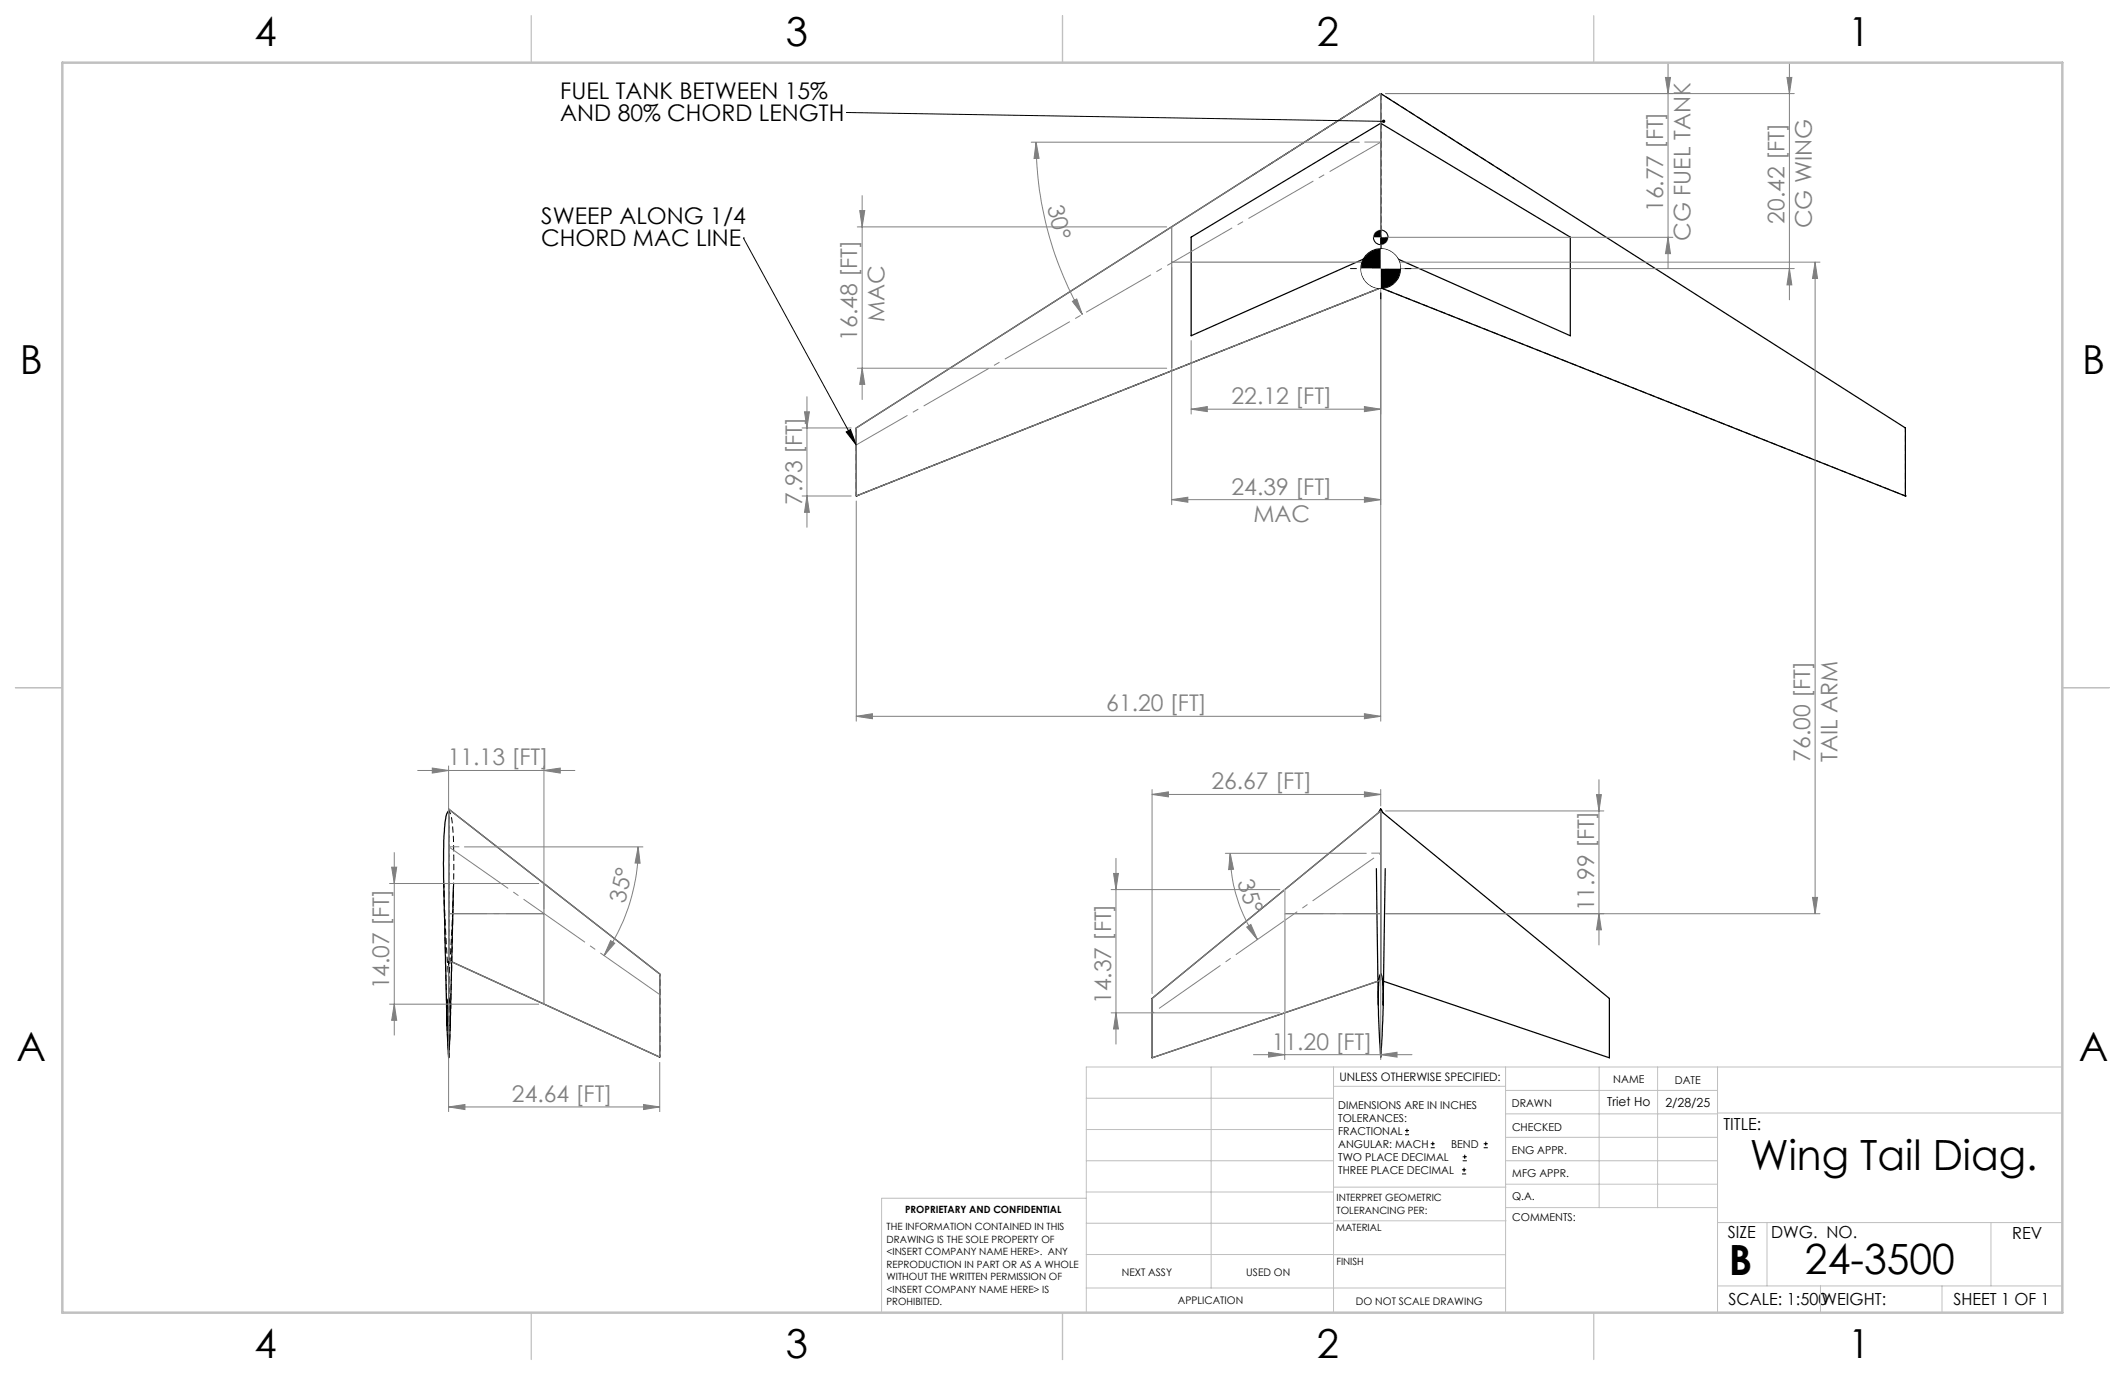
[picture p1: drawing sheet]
<svg xmlns="http://www.w3.org/2000/svg" width="432mm" height="279mm" viewBox="0 0 432 279" stroke-linecap="round" stroke-linejoin="round" font-family="sans-serif">
<path d="M280.6 19l-27.1 17.3M280.6 19l27.1 17.3M134.1 197.9v16.9" fill="none" stroke="#000" stroke-width=".2" stroke-dasharray="1.3 .6" stroke-dashoffset=".7" stroke-linecap="butt"/>
<path d="M280.6 51.1v-26.1M92.2 180v-.5" fill="none" stroke="#000" stroke-width=".2" stroke-dasharray="1.3 .6" stroke-linecap="butt"/>
<path d="M280.6 58.5l106.6 42.3M280.6 58.5l-106.6 42.3M174 100.8v-13.8M387.2 100.8v-13.8M91.2 199.2v15.7" fill="none" stroke="#000" stroke-width=".2" stroke-dasharray="1.3 .6" stroke-dashoffset=".4" stroke-linecap="butt"/>
<path d="M280.6 19v39.5M91.2 165.1v30" fill="none" stroke="#000" stroke-width=".2" stroke-dasharray="1.3 .6" stroke-dashoffset="-.1" stroke-linecap="butt"/>
<path d="M280.6 58.5h.1M174 100.8h.1M387.2 100.8h.1" fill="none" stroke="#000" stroke-width=".2" stroke-dasharray="1.3 .6"/>
<g fill="none" stroke="#000" stroke-width=".25">
<path d="M280.6 19l-106.6 68v13.8l106.6-42.3M280.6 19l106.6 68v13.8l-106.6-42.3M280.6 19v6M280.6 25v26.1M280.6 25l-38.6 23.2v20l38.6-17.1M280.6 25l38.5 23.2v20l-38.5-17.1M280.6 51.1v7.4M91.2 165.1v-.7l42.9 33.5v16.9l-42.3-19.4M279.7 176.5l.4 27.7M280.6 164.4l-.4 .7-46.1 37.8v12l45.9-15.5M280.6 164.4l.4 .7 46 37.8v12l-45.9-15.5M280.6 164.4v33.5"/>
<path d="M281.5 176.5l-.4 27.7M92.1 180l-.6 28.4M280.5 197.9l.3 .6 .3 2.9-.1 6-.4 7.4-.5-10.1v-4.8l.2-1.3zM91.2 202.9v-38.1a5.3 5.3 0 0 0-.9 3.2l-.2 7.5 .7 32.9M91.2 202.9v.1a7.1 7.1 0 0 1 .3 3.3l-.3 8.6-.1-.9a57.3 57.3 0 0 1-.2-10.6z"/>
</g>
<path d="M90.2 179.5l.3 9.6 .7 10.1M91.8 195.4l-.6-.3M91.2 214.9l-.4-8.7 .1-2.5 .3-.8M91.2 202.9a5.7 5.7 0 0 1 .3 3.1l-.3 8.9" fill="none" stroke="#000" stroke-width=".2" stroke-dasharray="1.3 .6" stroke-dashoffset=".3" stroke-linecap="butt"/>
<path d="M90.2 179.5l.6 28.9M91.2 199.2l.5-8.1a164.4 164.4 0 0 0 .2-23.8v-.4a3.6 3.6 0 0 0-.7-2.1M91.2 195.1v-30.7M91.5 208.4l.7-28.9" fill="none" stroke="#000" stroke-width=".2" stroke-dasharray="1.3 .6" stroke-dashoffset=".5" stroke-linecap="butt"/>
<path d="M91.2 202.9v-38.1" fill="none" stroke="#000" stroke-width=".2" stroke-dasharray="1.3 .6" stroke-dashoffset=".6" stroke-linecap="butt"/>
<g fill="none" stroke="#000" stroke-width=".2">
<path d="M172 22.9h.1M172 22.9l109.2 1.8M151.1 48.4h.1M151.1 48.4l22.9 42M278.9 54.6l.1 .3a1.59 1.59 0 0 0 1.6 1.3M279.1 48.2a1.5 1.5 0 0 0 1.5 1.5M280.6 46.7a1.5 1.5 0 0 1 1.4 1.5M280.6 52.9l.3 .1a1.59 1.59 0 0 1 1.3 1.6M171.9 87.8l.9-.5 1.2 3.1zM285.5 230.6h.8M285.5 229.7h.8M285.9 229.3v.9"/>
<path d="M290.7 233.2h.8M290.7 232.4h.8M291.1 232v.8M297.1 238.5h.8M297.1 237.7h.8M297.2 235.9h.9M297.2 235.1h.9M297.5 237.3v.8M297.6 234.6v.9M301.5 233.2h.8M301.5 232.4h.8M301.9 232v.8"/>
</g>
<g fill="none" stroke="#808080" stroke-width=".2">
<path d="M338.4 15.7h1l-.5 3.3zM338.9 12.7v41.9M363.1 15.7h1l-.5 3.3zM363.6 12.7v48.2M364.6 19h-83M175.2 39.8v41.4M209.5 28.9h66.7M210.5 28.9l.6 3.3h-1zM210.5 28.9a70.2 70.2 0 0 0 9.4 35M174.2 46.1h62.9M174.7 42.8h1l-.5 3.3zM238.1 54.3v48.3"/>
<path d="M280.6 54.3v92.2M281.6 53.3h88.2M281.6 54.6h83M281.6 48.2h58.3M338.9 48.2l.5 3.3h-1zM363.6 54.6l.5 3.3h-1zM368.8 53.3v132.4M368.8 53.3l.5 3.3h-1zM174.2 74.8h62.9M175.2 74.8l.5 3.3h-1zM217.9 61.2l.9-.5 1.1 3.2zM242 69.2v14.9"/>
<path d="M163 87h10M163.5 83.7h1l-.5 3.3zM164 80.6v26.5M242 83.1l3.3-.5v1zM242 83.1h38.6M277.2 82.6l3.4 .5-3.4 .5zM163 100.8h10M164 100.8l.5 3.3h-1zM174 101.8v44.7M238.1 101.5l3.3-.5v1.1zM238.1 101.5h42.5M277.2 101l3.4 .5-3.4 .6z"/>
<path d="M84.8 156.6h32.1M87.8 156.1l3.4 .5-3.4 .5zM91.2 155.6v29M110.5 156.6l3.3-.5v1zM110.5 155.6v29M174 145.6l3.3-.6v1.1zM174 145.6h106.6M277.2 145l3.4 .6-3.4 .5zM324.9 158.4v33.6M79.1 179.5h30.4M79.6 176.2h1l-.5 3.3zM80.1 173.2v37.2"/>
<path d="M94.3 172.1h36.4M129.7 172.1l.4 3.3h-1.1zM129.7 172.1a38.5 38.5 0 0 1-7 22.1M226.3 177.5h1l-.5 3.3zM226.8 174.4v37.8M234.1 161.4l3.3-.5v1zM234.1 160.4v41.5M234.1 161.4h46.5M249 173.4h28.6M250 173.4l.6 3.2-.9 .1zM250 173.4a30.8 30.8 0 0 0 5.5 17.5M277.2 160.9l3.4 .5-3.4 .5z"/>
<path d="M280.6 160.4v3.4M281.6 164.8h44.3M324.4 161.5h1l-.5 3.3zM91.2 196.1v29.9M124.1 191.1l.8 .6-2.2 2.5zM225.8 180.8h34.3M253.3 188.4l.9-.5 1.3 3zM261.1 186.7v28.6M280.6 186.7v28.6M281.6 185.7h88.2M324.9 185.7l.5 3.2h-1zM368.3 182.4h1l-.5 3.3z"/>
<path d="M79.1 204h30.4M80.1 204l.5 3.3h-1zM134.1 215.8v10.2M225.8 205.8h34.3M226.8 205.8l.5 3.3h-1zM254.7 214.3h32.2M257.8 213.8l3.3 .5-3.3 .5zM280.6 214.3l3.3-.5v1zM91.2 224.9l3.3-.5v1.1zM91.2 224.9h42.9M130.8 224.4l3.3 .5-3.3 .6z"/>
</g>
<g fill="none" stroke="#c0c0c0" stroke-width=".2">
<path d="M261.1 180.8v25M246.1 216.8v44.9M271 216.8v49.9M305.9 216.8v49.9M324.9 216.8v28.6M336.8 216.8v28.6M349 216.8v49.9M419.1 216.8h-198.4v49.9M220.7 235.9h50.3M220.7 229.5h50.3M220.7 223.2h50.3M271 220.7h34.9"/>
<path d="M305.9 231.1h43.1M305.9 226.3h43.1M305.9 221.6h43.1M305.9 235.9h43.1M349 226.2h70.1M220.7 248.6h50.3M220.7 242.2h50.3M220.7 254.9h50.3M220.7 243.5h-41.6v23.2M271 255h34.9M271 248.1h35M271 241.2h35"/>
<path d="M305.9 240.6h43.1M306 245.4h43M349 248.4h70.1M359.1 248.4v12.9M404.6 248.4v12.9M220.7 261.7h85.2M349 261.3h70.1M369.9 261.3v5.4M394.6 261.3v5.4"/>
<circle cx="280.6" cy="48.2" r="1.48"/>
<circle cx="280.6" cy="54.6" r="1.65"/>
</g>
<path d="M238.1 46.1v28.7M238.1 53.3h42.5M174 87l106.6-68v39.5l-106.6 42.3zM91.2 164.4l42.9 33.5v16.9l-42.9-19.6zM110.5 179.5v24.5M91.2 185.7h19.3M261.1 180.8v25M261.1 185.7h19.5M234.1 202.9l46.5-38.1v34.4l-46.5 15.7z" fill="none" stroke="#808080" stroke-width=".25"/>
<path d="M280.6 173.4l-46.5 32.5" fill="none" stroke="#808080" stroke-width=".2" stroke-dasharray="15.2 1.3 1.3 1.3" stroke-dashoffset="-1.7" stroke-linecap="butt"/>
<path d="M280.6 28.9h-3.4M91.2 172.1h2.1M280.6 173.4h-1.9" fill="none" stroke="#808080" stroke-width=".2" stroke-dasharray="15.2 1.3 1.3 1.3" stroke-linecap="butt"/>
<path d="M261.1 185.6h19.5" fill="none" stroke="#808080" stroke-width=".2" stroke-dasharray="15.2 1.3 1.3 1.3" stroke-dashoffset="7.4" stroke-linecap="butt"/>
<path d="M280.6 28.9l-106.6 61.5" fill="none" stroke="#808080" stroke-width=".2" stroke-dasharray="15.2 1.3 1.3 1.3" stroke-dashoffset="3.2" stroke-linecap="butt"/>
<path d="M134.1 202.1l-42.9-30" fill="none" stroke="#808080" stroke-width=".2" stroke-dasharray="15.2 1.3 1.3 1.3" stroke-dashoffset=".5" stroke-linecap="butt"/>
<path d="M110.6 185.6h-19.4" fill="none" stroke="#808080" stroke-width=".2" stroke-dasharray="15.2 1.3 1.3 1.3" stroke-dashoffset="7.5" stroke-linecap="butt"/>
<path d="M108 3.2v9.5M215.9 3.2v9.5M323.8 3.2v9.5M3.1 139.7h9.6M419.1 139.7h9.5M108 266.7v9.6M215.9 266.7v9.6M323.8 266.7v9.6" fill="none" stroke="#c0c0c0" stroke-width=".25"/>
<path d="M12.7 12.7h406.4v254h-406.4z" fill="none" stroke="#c0c0c0" stroke-width=".5"/>
<g fill="#808080">
<path d="M257.8 213.8l3.3 .5-3.3 .5zM280.6 214.3l3.3-.5v1zM238.1 101.5l3.3-.5v1.1zM277.2 101l3.4 .5-3.4 .6z"/>
<path d="M242 83.1l3.3-.5v1zM277.2 82.6l3.4 .5-3.4 .5z"/>
<path d="M277.2 145l3.4 .6-3.4 .5zM174 145.6l3.3-.6v1.1zM277.2 160.9l3.4 .5-3.4 .5zM234.1 161.4l3.3-.5v1z"/>
<path d="M368.3 182.4h1l-.5 3.3zM368.8 53.3l.5 3.3h-1z"/>
<path d="M174.7 42.8h1l-.5 3.3zM175.2 74.8l.5 3.3h-1zM226.3 177.5h1l-.5 3.3zM226.8 205.8l.5 3.3h-1zM324.4 161.5h1l-.5 3.3zM324.9 185.7l.5 3.2h-1zM163.5 83.7h1l-.5 3.3zM164 100.8l.5 3.3h-1z"/>
<path d="M363.6 54.6l.5 3.3h-1zM363.1 15.7h1l-.5 3.3z"/>
<path d="M338.9 48.2l.5 3.3h-1zM338.4 15.7h1l-.5 3.3z"/>
<path d="M210.5 28.9l.6 3.3h-1zM217.9 61.2l.9-.5 1.1 3.2z"/>
<path d="M250 173.4l.6 3.2-.9 .1zM253.3 188.4l.9-.5 1.3 3z"/>
<path d="M110.5 156.6l3.3-.5v1zM87.8 156.1l3.4 .5-3.4 .5z"/>
<path d="M130.8 224.4l3.3 .5-3.3 .6zM91.2 224.9l3.3-.5v1.1z"/>
<path d="M124.1 191.1l.8 .6-2.2 2.5zM129.7 172.1l.4 3.3h-1.1z"/>
<path d="M80.1 204l.5 3.3h-1zM79.6 176.2h1l-.5 3.3z"/>
</g>
<g fill="#000">
<path d="M280.6 54.6v4a4 4 0 0 0 4-4zM277.5 52a4 4 0 0 0-.9 2.6h4v-4a4 4 0 0 0-3.1 1.4z"/>
<path d="M171.9 87.8l.9-.5 1.2 3.1zM280.9 24.4l-.1 .2a.34 .34 0 0 0 .3 .4 .34 .34 0 0 0 .4-.3h-.3l.3-.1a.33 .33 0 0 0-.3-.3 .33 .33 0 0 0-.3 .1zM279.6 47.1l-.3 .3-.2 .8h1.5v-1.5zM280.6 48.2v1.5a1.44 1.44 0 0 0 1.4-1.5zM279.4 53.4l-.3 .5-.2 .7h1.7v-1.7l-.7 .2zM280.6 54.6v1.6h.1a1.64 1.64 0 0 0 1.5-1.6z"/>
</g>
<g fill="none" stroke="#000" stroke-width=".2">
<path d="M274.4 54.6h1.3M280.6 48.4v1.3M280.6 59.4v1.4M285.4 54.6h1.4"/>
<circle cx="280.6" cy="54.6" r="4"/>
</g>
<path d="M280.6 50.6v4h4a4 4 0 0 0-4-4zM276.6 54.6a4 4 0 0 0 4 4v-4z" fill="#fff"/>
<g font-size="8.5">
<text x="355.6" y="237.7">Wing Tail Diag.</text>
<text x="351.3" y="259">B</text>
<text x="366.8" y="258.9">24-3500</text>
</g>
<g font-size="8.1">
<text x="51.7" y="9.3">4</text>
<text x="159.7" y="9.3">3</text>
<text x="267.6" y="9.3">2</text>
<text x="375.6" y="9.3">1</text>
<text x="4" y="76">B</text>
<text x="423.1" y="76">B</text>
<text x="3.3" y="215.7">A</text>
<text x="422.4" y="215.7">A</text>
<text x="51.7" y="276">4</text>
<text x="159.7" y="276">3</text>
<text x="267.6" y="276">2</text>
<text x="375.6" y="276">1</text>
</g>
<g font-size="4.7">
<text x="113.8" y="20.1">FUEL TANK BETWEEN 15%</text>
<text x="113.8" y="24.6">AND 80% CHORD LENGTH</text>
<text x="110" y="45.5">SWEEP ALONG 1/4</text>
<text x="110" y="50">CHORD MAC LINE</text>
</g>
<g font-size="4.7" fill="#808080">
<text x="212.8" y="42.1" transform="rotate(76 212.8 42.1)">30°</text>
<text x="337.9" y="43.1" transform="rotate(-90 337.9 43.1)">16.77 [FT]</text>
<text x="362.6" y="45.5" transform="rotate(-90 362.6 45.5)">20.42 [FT]</text>
<text x="368.2" y="46.4" transform="rotate(-90 368.2 46.4)">CG WING</text>
<text x="343.5" y="48.9" transform="rotate(-90 343.5 48.9)">CG FUEL TANK</text>
<text x="179.7" y="65.5" transform="rotate(-90 179.7 65.5)">MAC</text>
<text x="174.2" y="69.3" transform="rotate(-90 174.2 69.3)">16.48 [FT]</text>
<text x="250.3" y="82.1">22.12 [FT]</text>
<text x="250.3" y="100.5">24.39 [FT]</text>
<text x="163" y="102.6" transform="rotate(-90 163 102.6)">7.93 [FT]</text>
<text x="254.7" y="106.1">MAC</text>
<text x="224.8" y="144.5">61.20 [FT]</text>
<text x="91" y="155.5">11.13 [FT]</text>
<text x="367.8" y="154.7" transform="rotate(-90 367.8 154.7)">76.00 [FT]</text>
<text x="373.4" y="154.8" transform="rotate(-90 373.4 154.8)">TAIL ARM</text>
<text x="246.2" y="160.4">26.67 [FT]</text>
<text x="251.4" y="179.2" transform="rotate(72 251.4 179.2)">35°</text>
<text x="127" y="183.7" transform="rotate(-77 127 183.7)">35°</text>
<text x="323.9" y="185.2" transform="rotate(-90 323.9 185.2)">11.99 [FT]</text>
<text x="79.1" y="201" transform="rotate(-90 79.1 201)">14.07 [FT]</text>
<text x="225.8" y="204" transform="rotate(-90 225.8 204)">14.37 [FT]</text>
<text x="258.4" y="213.3">11.20 [FT]</text>
<text x="104" y="223.9">24.64 [FT]</text>
</g>
<g font-size="3.4">
<text x="350.2" y="229.5">TITLE:</text>
<text x="351.1" y="251.6">SIZE</text>
<text x="359.9" y="251.6">DWG. NO.</text>
<text x="408.9" y="251.7">REV</text>
<text x="351.2" y="265.2">SCALE: 1:500WEIGHT:</text>
<text x="396.9" y="265.2">SHEET 1 OF 1</text>
</g>
<g font-size="2.5">
<text x="326.6" y="224.8">Triet Ho</text>
<text x="338.4" y="224.9">2/28/25</text>
</g>
<text font-size="2.4" x="272.2" y="219.7">UNLESS OTHERWISE SPECIFIED:</text>
<g font-size="2.2">
<text x="327.8" y="220.1">NAME</text>
<text x="340.3" y="220.2">DATE</text>
<text x="271.9" y="225.3">DIMENSIONS ARE IN INCHES</text>
<text x="271.9" y="227.9">TOLERANCES:</text>
<text x="307.2" y="224.9">DRAWN</text>
<text x="271.9" y="230.6">FRACTIONAL</text>
<text x="271.9" y="233.2">ANGULAR: MACH</text>
<text x="294.9" y="233.2">BEND</text>
<text x="307.3" y="229.8">CHECKED</text>
<text x="271.9" y="235.9">TWO PLACE DECIMAL</text>
<text x="271.9" y="238.5">THREE PLACE DECIMAL</text>
<text x="307.2" y="234.5">ENG APPR.</text>
<text x="307.3" y="239.2">MFG APPR.</text>
<text x="307.3" y="243.9">Q.A.</text>
<text x="307.3" y="248.1">COMMENTS:</text>
</g>
<g font-size="2.1">
<text x="227.9" y="259.2">NEXT ASSY</text>
<text x="253.3" y="259.2">USED ON</text>
<text x="239.3" y="265">APPLICATION</text>
<text x="275.5" y="265.1">DO NOT SCALE DRAWING</text>
</g>
<g font-size="2">
<text x="271.6" y="244.1">INTERPRET GEOMETRIC</text>
<text x="180.2" y="250">THE INFORMATION CONTAINED IN THIS</text>
<text x="183.9" y="246.4">PROPRIETARY AND CONFIDENTIAL</text>
<text x="271.5" y="250.2">MATERIAL</text>
<text x="271.6" y="246.6">TOLERANCING PER:</text>
<text x="180.2" y="252.5">DRAWING IS THE SOLE PROPERTY OF</text>
<text x="180.2" y="255.1">&lt;INSERT COMPANY NAME HERE&gt;. ANY</text>
<text x="180.2" y="257.6">REPRODUCTION IN PART OR AS A WHOLE</text>
<text x="271.5" y="257">FINISH</text>
<text x="180.2" y="260.1">WITHOUT THE WRITTEN PERMISSION OF</text>
<text x="180.2" y="262.6">&lt;INSERT COMPANY NAME HERE&gt; IS</text>
<text x="180.2" y="265.2">PROHIBITED.</text>
</g>
</svg>
